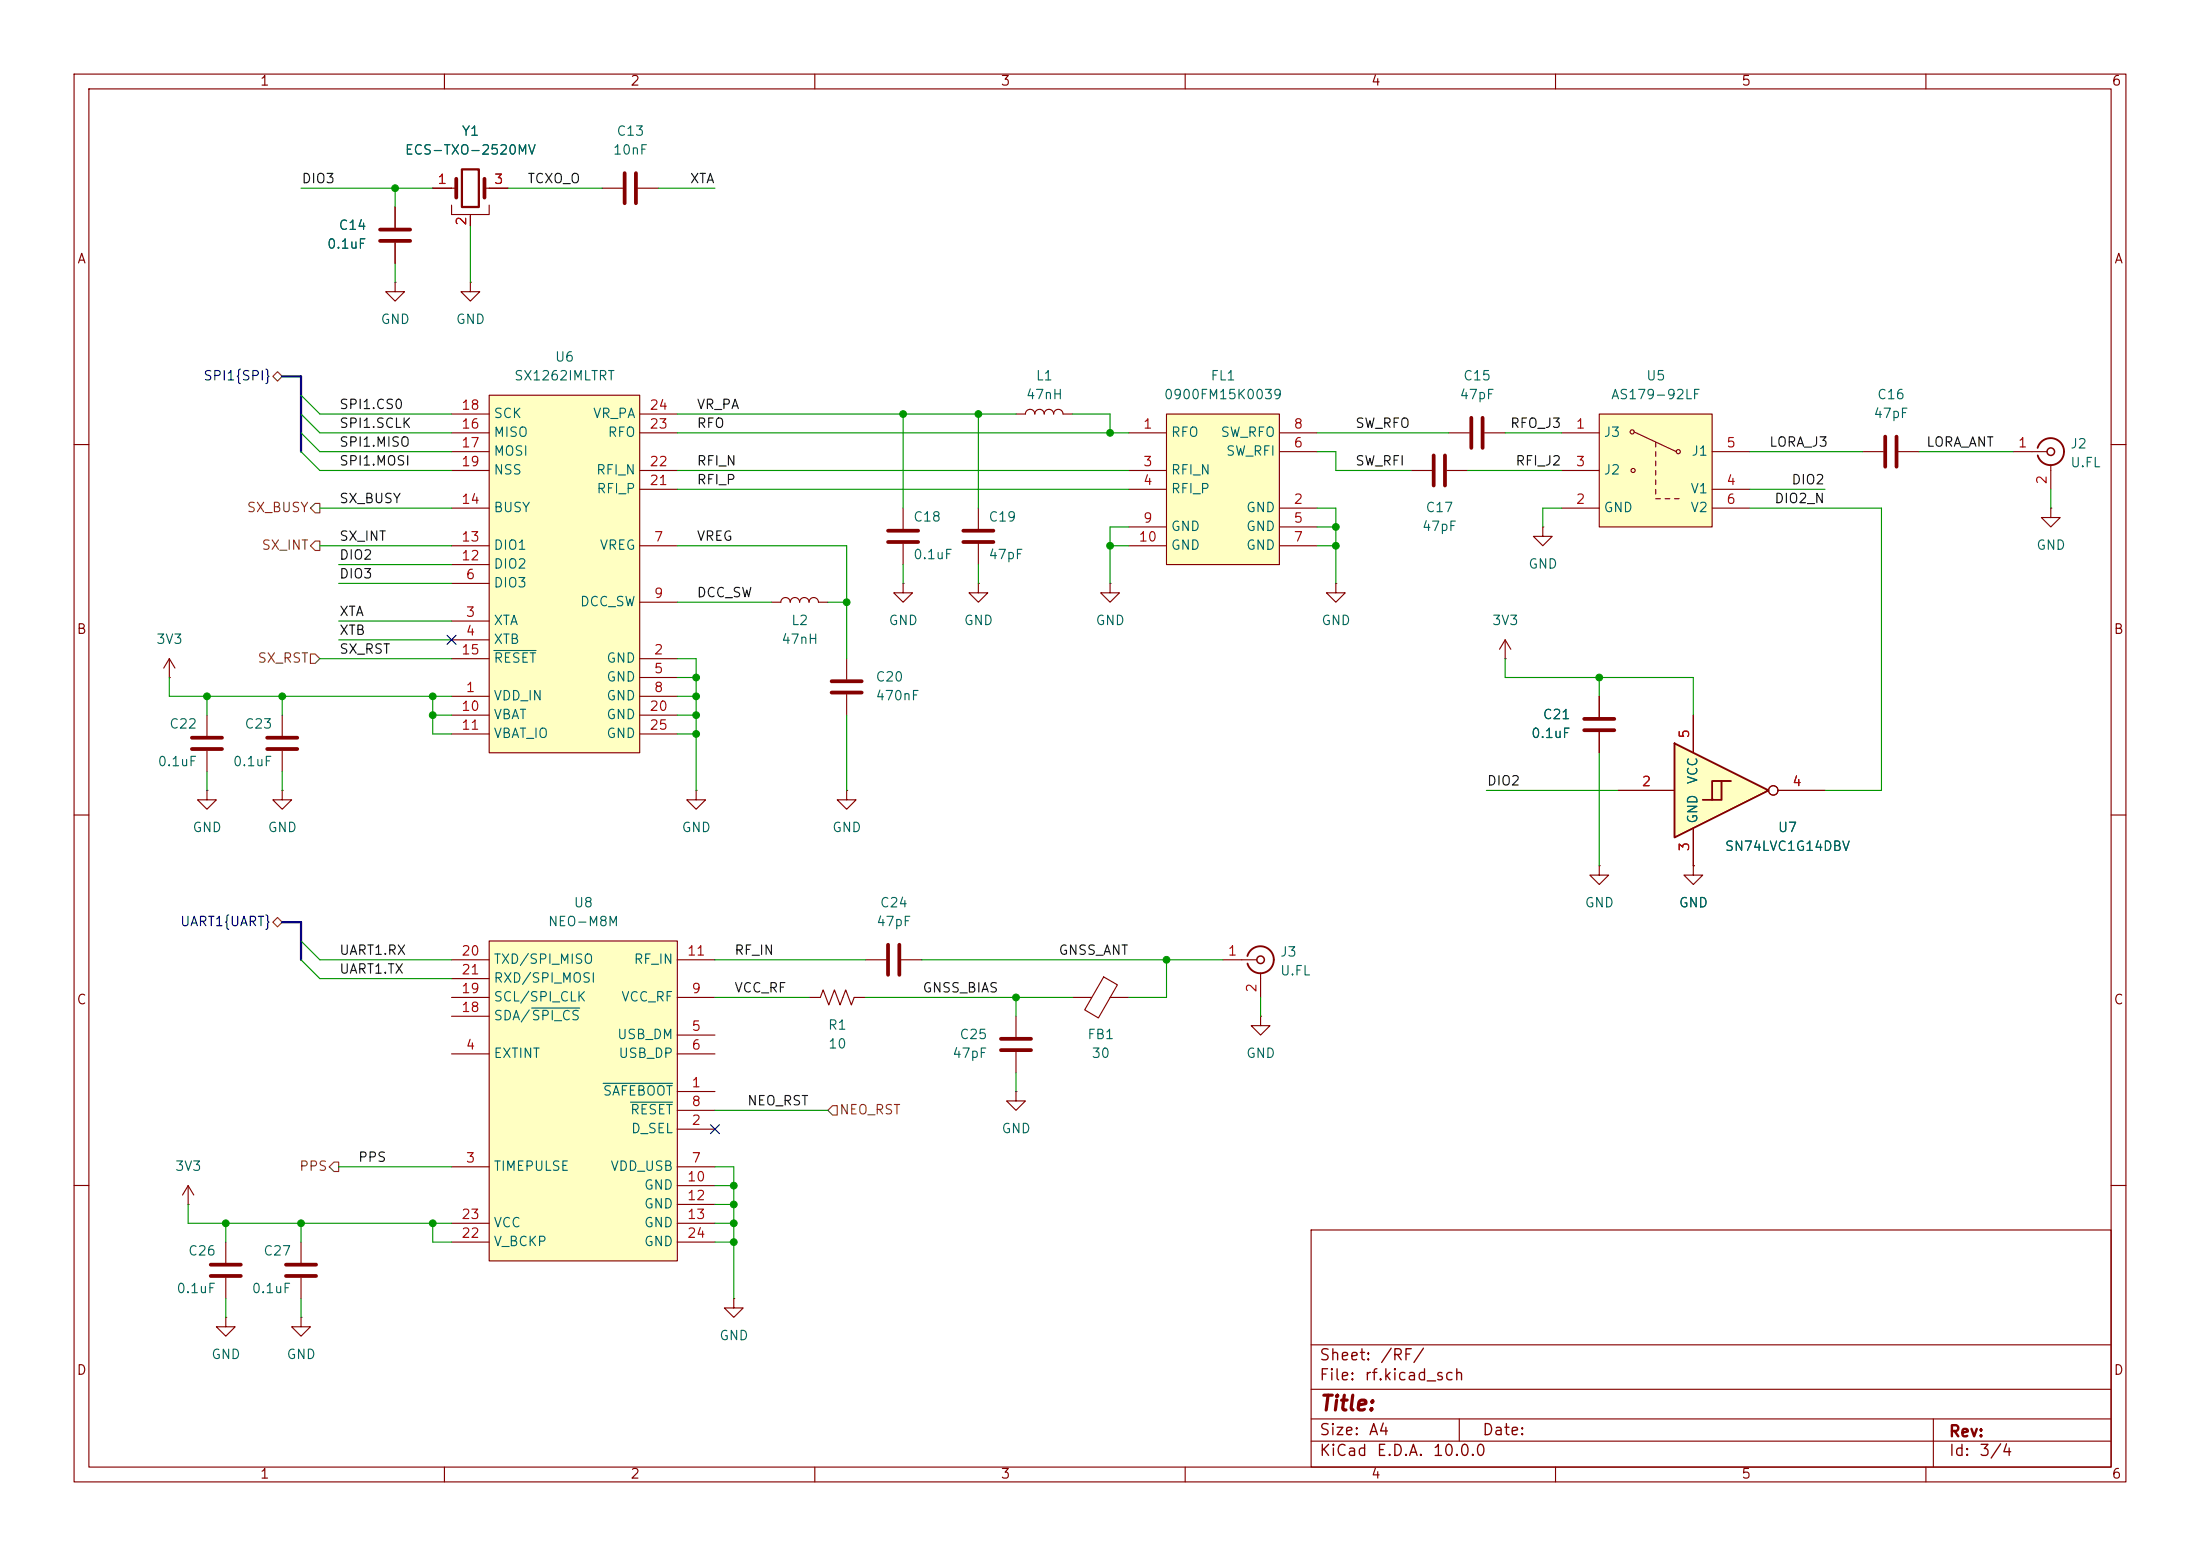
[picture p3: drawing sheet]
<svg xmlns="http://www.w3.org/2000/svg" width="297mm" height="210mm" viewBox="0 0 297 210" stroke-linecap="round" stroke-linejoin="round" font-family="sans-serif">
<g fill="none" stroke="#840000" stroke-width=".15">
<path d="M10 10h277v190h-277zM12 12h273v186h-273zM60 10v2M110 10v2M160 10v2M210 10v2M260 10v2M63.5 38.1v1.3h1.3l-1.3 1.2-1.3-1.2h1.3M63.5 38.1h.1M195.6 58.4h2.8M200.4 58.4h2.8M10 60h2"/>
<path d="M251.5 61h2.8M256.3 61h2.8M276.9 68.6v1.3h1.2l-1.2 1.2-1.3-1.2h1.3M276.9 68.6h.1M285 60h2M10 110h2M285 110h2M109.2 134.6h1.5l.4-1 .8 2 .7-2 .8 2 .8-2 .7 2 .4-1h1.5M137.2 137.2v2.8M137.2 147.3v1.3h1.2l-1.2 1.3-1.3-1.3h1.3M137.2 147.3h.1M137.2 142v2.8"/>
<path d="M10 160h2M25.4 162.6h.1M25.4 160l-.8 1.3M25.4 160l.8 1.3M25.4 160v2.6M177 166h108v32h-108zM285 160h2M60 198v2M110 198v2M160 198v2M177 194.5h108M177 191.5h108"/>
<path d="M177 187.5h108M177 181.5h108M197 191.5v3M210 198v2M260 198v2M261 191.5v6.5"/>
</g>
<path d="M198.6 56.4v4.1M200.2 56.4v4.1M254.5 58.9v4.1M256 58.9v4.1M135.1 140.2h4.1M135.1 141.7h4.1" fill="none" stroke="#840000" stroke-width=".51"/>
<path d="M215.9 55.9h15.2v15.2h-15.2z" fill="#ffffc2"/>
<g fill="none" stroke="#840000" stroke-width=".15">
<path d="M210.8 58.4h5.1M215.9 55.9h15.2v15.2h-15.2zM220.6 58.3l5.7 2.7M223.5 59.7v.6M180.3 78.7v1.3h1.3l-1.3 1.3-1.2-1.3h1.2M180.3 78.7h.1M208.3 71.1v1.3h-1.3l1.3 1.3 1.2-1.3h-1.2M208.3 71.1h.1M210.8 68.6h5.1M210.8 63.5h5.1M223.5 67.3h.7M223.5 61v.6"/>
<path d="M223.5 62.2v.7M223.5 63.5v.6M223.5 64.8v.6M223.5 66v.7M224.8 67.3h.6M226.1 67.3h.6M231.1 68.6h5.1M231.1 66h5.1M231.1 61h5.1M22.9 91.4h.1M22.9 88.9l-.8 1.3M22.9 88.9l.7 1.3"/>
<path d="M22.9 88.9v2.5M203.2 88.9h.1M203.2 86.4l-.8 1.2M203.2 86.4l.8 1.2M203.2 86.4v2.5M215.9 94v2.8M215.9 98.8v2.8M215.9 116.8v1.3h1.3l-1.3 1.3-1.3-1.3h1.3M215.9 116.8h.1M228.6 116.8v1.3h1.3l-1.3 1.3-1.3-1.3h1.3M228.6 116.8h.1M144.8 134.6h2.6"/>
<path d="M149 131.9l1.9 1-2.6 4.5-1.9-1.1zM149.9 134.6h2.5"/>
<circle cx="220.3" cy="58.3" r=".28"/>
<circle cx="220.5" cy="63.5" r=".28"/>
<circle cx="226.6" cy="61" r=".28"/>
</g>
<path d="M213.9 97h4M213.9 98.6h4" fill="none" stroke="#840000" stroke-width=".51"/>
<path d="M157.5 55.9h15.2v20.3h-15.2z" fill="#ffffc2"/>
<g fill="none" stroke="#840000" stroke-width=".15">
<path d="M152.4 58.4h5.1M157.5 55.9h15.2v20.3h-15.2zM172.7 58.4h5.1M152.4 63.5h5.1M152.4 66h5.1M152.4 71.1h5.1M152.4 73.7h5.1M172.7 68.6h5.1M172.7 71.1h5.1M172.7 61h5.1M172.7 73.7h5.1M38.1 96.5v2.8"/>
<path d="M104.1 81.3h1.3a.64 .64 0 0 1 .6-.7 .64 .64 0 0 1 .7 .7 .64 .64 0 0 1 .6-.7 .64 .64 0 0 1 .6 .7 .64 .64 0 0 1 .7-.7 .64 .64 0 0 1 .6 .7 .64 .64 0 0 1 .7-.7 .64 .64 0 0 1 .6 .7h1.3M38.1 106.7v1.3h1.3l-1.3 1.2-1.3-1.2h1.3M38.1 106.7h.1M38.1 101.3v2.8"/>
</g>
<path d="M36.1 99.6h4M36.1 101.1h4" fill="none" stroke="#840000" stroke-width=".51"/>
<path d="M226.1 100.3l12.7 6.4-12.7 6.3z" fill="#ffffc2"/>
<path d="M226.1 100.3l12.7 6.4-12.7 6.3zM232.4 105.4v2.6h-2.5M233.7 105.4h-2.6v2.6M168.4 129a1.81 1.81 0 0 1 2.8-1 1.81 1.81 0 0 1 0 3 1.81 1.81 0 0 1-2.8-1" fill="none" stroke="#840000" stroke-width=".25"/>
<g fill="none" stroke="#840000" stroke-width=".15">
<path d="M27.9 96.5v2.8M228.6 96.5v5.1M27.9 106.7v1.3h1.3l-1.3 1.2-1.2-1.2h1.2M27.9 106.7h.1M27.9 101.3v2.8M218.4 106.7h7.7M228.6 111.8v5M240 106.7h6.4M165.1 129.5h4.6M170.2 137.2v1.2h1.2l-1.2 1.3-1.3-1.3h1.3M170.2 137.2h.1M170.2 131.3v3.3"/>
<circle cx="239.4" cy="106.7" r=".63"/>
</g>
<circle cx="170.2" cy="129.5" r=".51" fill="none" stroke="#840000" stroke-width=".2"/>
<path d="M25.9 99.6h4.1M25.9 101.1h4.1" fill="none" stroke="#840000" stroke-width=".51"/>
<path d="M66 53.3h20.4v48.3h-20.4z" fill="#ffffc2"/>
<g fill="none" stroke="#840000" stroke-width=".15">
<path d="M58.4 25.4h3.2M61 27.7v1.3h5v-1.3M63.5 29v1.5M65.4 25.4h3.2M61 58.4h5M61 55.9h5M66 53.3h20.4v48.3h-20.4zM86.4 58.4h5M86.4 55.9h5M137.2 55.9h1.2a.64 .64 0 0 1 .7-.7 .64 .64 0 0 1 .6 .7 .64 .64 0 0 1 .6-.7 .64 .64 0 0 1 .7 .7 .64 .64 0 0 1 .6-.7 .64 .64 0 0 1 .6 .7 .64 .64 0 0 1 .7-.7 .64 .64 0 0 1 .6 .7h1.3M61 78.7h5M61 73.7h5"/>
<path d="M61 76.2h5M61 68.6h5M61 61h5M61 63.5h5M86.4 73.7h5M86.4 63.5h5M86.4 66h5M271.8 61h4.6M276.9 62.7v3.3M61 94h5M61 88.9h5M61 83.8h5"/>
<path d="M61 86.4h5M61 96.5h5M61 99.1h5M86.4 94h5M86.4 88.9h5M86.4 91.4h5M86.4 81.3h5M86.4 96.5h5M86.4 99.1h5M114.3 88.9v2.8M114.3 93.7v2.8M94 106.7v1.3h1.2l-1.2 1.2-1.3-1.2h1.3"/>
<path d="M94 106.7h.1M114.3 106.7v1.3h1.3l-1.3 1.2-1.3-1.2h1.3M114.3 106.7h.1M116.8 129.5h2.8M121.7 129.5h2.8M99.1 175.3v1.2h1.2l-1.2 1.3-1.3-1.3h1.3M99.1 175.3h.1"/>
</g>
<path d="M66.7 87.8h5.7" fill="none" stroke="#006464" stroke-width=".15"/>
<path d="M61.6 24.1v2.6M65.4 24.1v2.6M112.3 91.9h4M112.3 93.5h4M119.9 127.5v4.1M121.4 127.5v4.1" fill="none" stroke="#840000" stroke-width=".51"/>
<path d="M62.4 22.9h2.2v5h-2.2z" fill="none" stroke="#840000" stroke-width=".3"/>
<path d="M275.1 60.5a1.81 1.81 0 0 1 2.8-1 1.81 1.81 0 0 1 0 2.9 1.81 1.81 0 0 1-2.8-.9" fill="none" stroke="#840000" stroke-width=".25"/>
<circle cx="276.9" cy="61" r=".51" fill="none" stroke="#840000" stroke-width=".2"/>
<path d="M66 127h25.4v43.2h-25.4z" fill="#ffffc2"/>
<g fill="none" stroke="#840000" stroke-width=".15">
<path d="M53.3 38.1v1.3h1.3l-1.3 1.2-1.2-1.2h1.2M53.3 38.1h.1M53.3 27.9v2.8M53.3 32.8v2.8M58.4 25.4h2.6M63.5 29.2v1.3M66 25.4h2.6M81.3 25.4h2.8M86.1 25.4h2.8M121.9 78.7v1.3h1.3l-1.3 1.3-1.3-1.3h1.3M121.9 78.7h.1M121.9 68.6v2.8"/>
<path d="M121.9 73.4v2.8M132.1 78.7v1.3h1.2l-1.2 1.3-1.3-1.3h1.3M132.1 78.7h.1M132.1 68.6v2.8M132.1 73.4v2.8M149.9 78.7v1.3h1.2l-1.2 1.3-1.3-1.3h1.3M149.9 78.7h.1M190.5 63.5h2.8M195.3 63.5h2.8M215.9 94v2.8M215.9 98.8v2.8M228.6 96.5v5.1"/>
<path d="M218.4 106.7h7.7M228.6 116.8h.1M228.6 111.8v5M240 106.7h6.4M61 134.6h5M61 129.5h5M61 137.2h5M61 132.1h5M66 127h25.4v43.2h-25.4zM91.4 139.7h5.1M91.4 134.6h5.1M91.4 129.5h5.1"/>
<path d="M61 157.5h5M61 142.2h5M91.4 147.3h5.1M91.4 152.4h5.1M91.4 157.5h5.1M91.4 142.2h5.1M91.4 149.9h5.1M30.5 177.8v1.3h1.2l-1.2 1.2-1.3-1.2h1.3M30.5 177.8h.1M30.5 167.6v2.8M30.5 172.5v2.8M40.6 177.8v1.3h1.3l-1.3 1.2-1.2-1.2h1.2"/>
<path d="M40.6 177.8h.1M40.6 167.6v2.8M40.6 172.5v2.8M61 165.1h5M61 167.6h5M91.4 160h5.1M91.4 162.6h5.1M91.4 165.1h5.1M91.4 167.6h5.1"/>
<circle cx="239.4" cy="106.7" r=".63"/>
</g>
<path d="M71.8 136.1h6.5M81.4 146.2h9.4M85.1 148.8h5.7" fill="none" stroke="#006464" stroke-width=".15"/>
<g fill="none" stroke="#840000" stroke-width=".51">
<path d="M51.3 31h4.1M51.3 32.5h4.1M84.3 23.4v4M85.9 23.4v4M119.9 71.6h4.1M119.9 73.2h4.1M130 71.6h4.1M130 73.2h4.1M193.5 61.5v4M195.1 61.5v4M28.4 170.7h4.1M28.4 172.2h4.1"/>
<path d="M38.6 170.7h4.1M38.6 172.2h4.1"/>
</g>
<path d="M36.8 50.8l.7-.6 .6 .6-.6 .6zM41.9 73.7l.6-.7h.7v1.3h-.7zM41.9 68.6l.6-.7h.7v1.3h-.7zM41.9 88.3h.6l.7 .6-.7 .6h-.6zM36.8 124.5l.7-.7 .6 .7-.6 .6zM44.4 157.5l.7-.7h.6v1.3h-.6zM112.4 149.2h.6v1.3h-.6l-.6-.6z" fill="none" stroke="#725600" stroke-width=".15"/>
<path d="M38.1 50.8h2.5v10.2M38.1 124.5h2.5v5" fill="none" stroke="#000084" stroke-width=".3"/>
<g fill="none" stroke="#009600" stroke-width=".15">
<path d="M40.6 25.4h17.8M53.3 25.4v2.5M53.3 35.6v2.5M63.5 30.5v7.6M68.6 25.4h12.7M88.9 25.4h7.6M40.6 55.9l2.6 2.5h17.8M40.6 58.4l2.6 2.6h17.8M40.6 53.3l2.6 2.6h17.8M91.4 58.4h61M91.4 55.9h45.8M121.9 55.9v12.7"/>
<path d="M132.1 55.9v12.7M144.8 55.9h5.1v2.5M177.8 58.4h17.8M203.2 58.4h7.6M40.6 61l2.6 2.5h17.8M43.2 68.6h17.8M43.2 73.7h17.8M45.7 78.7h15.3M45.7 76.2h15.3M91.4 73.7h22.9v15.2M91.4 63.5h61M91.4 66h61"/>
<path d="M121.9 76.2v2.5M132.1 76.2v2.5M149.9 73.7h2.5M152.4 71.1h-2.5v7.6M177.8 68.6h2.5v10.1M177.8 61h2.5v2.5h10.2M177.8 73.7h2.5M177.8 71.1h2.5M198.1 63.5h12.7M210.8 68.6h-2.5v2.5M236.2 68.6h17.8v38.1h-7.6M236.2 61h15.3"/>
<path d="M236.2 66h10.2M259.1 61h12.7M276.9 66v2.6M22.9 91.4v2.6h38.1M27.9 94v2.5M38.1 94v2.5M43.2 88.9h17.8M45.7 86.4h15.3M45.7 83.8h15.3M58.4 94v5.1h2.6M58.4 96.5h2.6M91.4 88.9h2.6v17.8"/>
<path d="M91.4 94h2.6M91.4 81.3h12.7M91.4 99.1h2.6M91.4 96.5h2.6M91.4 91.4h2.6M111.8 81.3h2.5M114.3 96.5v10.2M203.2 88.9v2.5h25.4v5.1M215.9 91.4v2.6M27.9 104.1v2.6M38.1 104.1v2.6M200.7 106.7h17.7"/>
<path d="M215.9 101.6v15.2M40.6 129.5l2.6 2.6h17.8M40.6 127l2.6 2.5h17.8M96.5 134.6h12.7M96.5 129.5h20.3M116.8 134.6h28M124.5 129.5h40.6M137.2 134.6v2.6M157.5 129.5v5.1h-5.1M170.2 134.6v2.6M45.7 157.5h15.3M96.5 157.5h2.6v17.8"/>
<path d="M96.5 149.9h15.3M137.2 144.8v2.5M25.4 162.6v2.5h35.6M30.5 165.1v2.5M30.5 175.3v2.5M40.6 165.1v2.5M40.6 175.3v2.5M58.4 165.1v2.5h2.6M96.5 165.1h2.6M96.5 167.6h2.6M96.5 162.6h2.6M96.5 160h2.6"/>
</g>
<path d="M60.4 85.8l1.2 1.2M61.6 85.8l-1.2 1.2M95.9 151.8l1.2 1.2M97.1 151.8l-1.2 1.2" fill="none" stroke="#000084" stroke-width=".15"/>
<g fill="#009600" stroke="#009600" stroke-width=".14">
<circle cx="94" cy="96.5" r=".46"/>
<circle cx="94" cy="94" r=".46"/>
<circle cx="137.2" cy="134.6" r=".46"/>
<circle cx="149.9" cy="58.4" r=".46"/>
<circle cx="157.5" cy="129.5" r=".46"/>
<circle cx="94" cy="99.1" r=".46"/>
<circle cx="53.3" cy="25.4" r=".46"/>
<circle cx="58.4" cy="96.5" r=".46"/>
<circle cx="38.1" cy="94" r=".46"/>
<circle cx="40.6" cy="165.1" r=".46"/>
<circle cx="27.9" cy="94" r=".46"/>
<circle cx="30.5" cy="165.1" r=".46"/>
<circle cx="180.3" cy="73.7" r=".46"/>
<circle cx="149.9" cy="73.7" r=".46"/>
<circle cx="180.3" cy="71.1" r=".46"/>
<circle cx="94" cy="91.4" r=".46"/>
<circle cx="121.9" cy="55.9" r=".46"/>
<circle cx="132.1" cy="55.9" r=".46"/>
<circle cx="114.3" cy="81.3" r=".46"/>
<circle cx="58.4" cy="94" r=".46"/>
<circle cx="99.1" cy="162.6" r=".46"/>
<circle cx="99.1" cy="165.1" r=".46"/>
<circle cx="99.1" cy="160" r=".46"/>
<circle cx="99.1" cy="167.6" r=".46"/>
<circle cx="58.4" cy="165.1" r=".46"/>
<circle cx="215.9" cy="91.4" r=".46"/>
</g>
<text font-size="2" fill="#840000" x="178" y="190.9">Title:</text>
<g font-size="1.5" fill="#840000">
<text x="178" y="184">Sheet:</text>
<text x="186.2" y="184">/RF/</text>
<text x="178" y="186.7">File:</text>
<text x="184.1" y="186.7">rf.kicad_sch</text>
<text x="178" y="196.9">KiCad</text>
<text x="178" y="194.1">Size:</text>
<text x="184.7" y="194.1">A4</text>
<text x="185.7" y="196.9">E.D.A.</text>
<text x="193.3" y="196.9">10.0.0</text>
<text x="200" y="194.1">Date:</text>
<text x="263" y="194.3">Rev:</text>
<text x="263" y="196.9">Id:</text>
<text x="267.1" y="196.9">3/4</text>
</g>
<g font-size="1.3" fill="#840000">
<text x="35" y="11.9">1</text>
<text x="85" y="11.9">2</text>
<text x="135" y="11.9">3</text>
<text x="185" y="11.9">4</text>
<text x="235" y="11.9">5</text>
<text x="285" y="11.9">6</text>
<text x="10.3" y="35.9">A</text>
<text x="285.3" y="35.9">A</text>
<text x="10.3" y="85.9">B</text>
<text x="285.3" y="85.9">B</text>
<text x="10.3" y="135.9">C</text>
<text x="285.3" y="135.9">C</text>
<text x="10.3" y="185.9">D</text>
<text x="285.3" y="185.9">D</text>
<text x="35" y="199.9">1</text>
<text x="85" y="199.9">2</text>
<text x="135" y="199.9">3</text>
<text x="185" y="199.9">4</text>
<text x="235" y="199.9">5</text>
<text x="285" y="199.9">6</text>
</g>
<g font-size="1.3" fill="#006464">
<text x="54.6" y="21.2">ECS-TXO-2520MV</text>
<text x="62.2" y="18.6">Y1</text>
<text x="82.7" y="21.2">10nF</text>
<text x="83.1" y="18.6">C13</text>
<text x="44.1" y="33.9">0.1uF</text>
<text x="45.6" y="31.3">C14</text>
<text x="51.3" y="44">GND</text>
<text x="61.5" y="44">GND</text>
<text x="69.3" y="51.7">SX1262IMLTRT</text>
<text x="74.8" y="49.1">U6</text>
<text x="139.7" y="51.7">L1</text>
<text x="163.3" y="51.7">FL1</text>
<text x="197.4" y="51.7">C15</text>
<text x="222.1" y="51.7">U5</text>
<text x="66.5" y="59.3">MISO</text>
<text x="66.5" y="56.7">SCK</text>
<text x="80" y="56.7">VR_PA</text>
<text x="82" y="59.3">RFO</text>
<text x="138.4" y="54.2">47nH</text>
<text x="157" y="54.2">0900FM15K0039</text>
<text x="158" y="59.3">RFO</text>
<text x="164.7" y="59.3">SW_RFO</text>
<text x="197" y="54.2">47pF</text>
<text x="216.4" y="59.3">J3</text>
<text x="217.4" y="54.2">AS179-92LF</text>
<text x="252.8" y="56.7">47pF</text>
<text x="253.3" y="54.2">C16</text>
<text x="66.5" y="61.8">MOSI</text>
<text x="66.5" y="64.4">NSS</text>
<text x="80.4" y="64.4">RFI_N</text>
<text x="158" y="64.4">RFI_N</text>
<text x="165.4" y="61.8">SW_RFI</text>
<text x="216.4" y="64.4">J2</text>
<text x="228.3" y="61.8">J1</text>
<text x="279.4" y="60.8">J2</text>
<text x="279.4" y="63.4">U.FL</text>
<text x="66.5" y="69.4">BUSY</text>
<text x="80.4" y="66.9">RFI_P</text>
<text x="123.2" y="70.7">C18</text>
<text x="133.4" y="70.7">C19</text>
<text x="158" y="66.9">RFI_P</text>
<text x="158" y="72">GND</text>
<text x="168.1" y="69.4">GND</text>
<text x="168.1" y="72">GND</text>
<text x="191.9" y="72">47pF</text>
<text x="192.4" y="69.4">C17</text>
<text x="216.4" y="69.4">GND</text>
<text x="228.1" y="66.9">V1</text>
<text x="228.1" y="69.4">V2</text>
<text x="66.5" y="77.1">DIO2</text>
<text x="66.5" y="74.5">DIO1</text>
<text x="80.9" y="74.5">VREG</text>
<text x="123.2" y="75.8">0.1uF</text>
<text x="133.4" y="75.8">47pF</text>
<text x="158" y="74.5">GND</text>
<text x="168.1" y="74.5">GND</text>
<text x="206.2" y="77.1">GND</text>
<text x="274.8" y="74.5">GND</text>
<text x="66.5" y="79.6">DIO3</text>
<text x="78.2" y="82.1">DCC_SW</text>
<text x="21" y="87.2">3V3</text>
<text x="66.5" y="84.7">XTA</text>
<text x="66.5" y="87.2">XTB</text>
<text x="66.5" y="89.8">RESET</text>
<text x="81.8" y="89.8">GND</text>
<text x="105.4" y="87.2">47nH</text>
<text x="106.7" y="84.7">L2</text>
<text x="119.9" y="84.7">GND</text>
<text x="130" y="84.7">GND</text>
<text x="147.8" y="84.7">GND</text>
<text x="178.3" y="84.7">GND</text>
<text x="201.3" y="84.7">3V3</text>
<text x="66.5" y="94.8">VDD_IN</text>
<text x="81.8" y="92.3">GND</text>
<text x="81.8" y="94.8">GND</text>
<text x="118.1" y="94.8">470nF</text>
<text x="118.1" y="92.3">C20</text>
<text x="22.8" y="98.7">C22</text>
<text x="32.9" y="98.7">C23</text>
<text x="66.5" y="97.4">VBAT</text>
<text x="66.5" y="99.9">VBAT_IO</text>
<text x="81.8" y="97.4">GND</text>
<text x="81.8" y="99.9">GND</text>
<text x="206.6" y="99.9">0.1uF</text>
<text x="208.2" y="97.4">C21</text>
<text x="21.2" y="103.7">0.1uF</text>
<text x="31.4" y="103.7">0.1uF</text>
<text x="229.5" y="105.9" transform="rotate(-90 229.5 105.9)">VCC</text>
<text x="25.9" y="112.6">GND</text>
<text x="36.1" y="112.6">GND</text>
<text x="91.9" y="112.6">GND</text>
<text x="112.3" y="112.6">GND</text>
<text x="229.5" y="111.3" transform="rotate(-90 229.5 111.3)">GND</text>
<text x="239.9" y="112.6">U7</text>
<text x="232.8" y="115.2">SN74LVC1G14DBV</text>
<text x="73.9" y="125.3">NEO-M8M</text>
<text x="77.4" y="122.8">U8</text>
<text x="118.2" y="125.3">47pF</text>
<text x="118.7" y="122.8">C24</text>
<text x="213.9" y="122.8">GND</text>
<text x="226.6" y="122.8">GND</text>
<text x="66.5" y="130.4">TXD/SPI_MISO</text>
<text x="85.5" y="130.4">RF_IN</text>
<text x="172.7" y="129.4">J3</text>
<text x="172.7" y="132">U.FL</text>
<text x="66.5" y="135.5">SCL/SPI_CLK</text>
<text x="66.5" y="132.9">RXD/SPI_MOSI</text>
<text x="83.8" y="135.5">VCC_RF</text>
<text x="66.5" y="143.1">EXTINT</text>
<text x="66.5" y="138">SDA/SPI_CS</text>
<text x="83.2" y="140.6">USB_DM</text>
<text x="83.4" y="143.1">USB_DP</text>
<text x="111.7" y="139.3">R1</text>
<text x="111.7" y="141.8">10</text>
<text x="128.5" y="143.1">47pF</text>
<text x="129.4" y="140.6">C25</text>
<text x="146.7" y="140.6">FB1</text>
<text x="147.3" y="143.1">30</text>
<text x="168.1" y="143.1">GND</text>
<text x="81.3" y="148.2">SAFEBOOT</text>
<text x="85" y="150.7">RESET</text>
<text x="85.1" y="153.3">D_SEL</text>
<text x="135.1" y="153.3">GND</text>
<text x="23.5" y="158.3">3V3</text>
<text x="66.5" y="158.3">TIMEPULSE</text>
<text x="82.3" y="158.3">VDD_USB</text>
<text x="86.9" y="160.9">GND</text>
<text x="66.5" y="166">VCC</text>
<text x="86.9" y="163.4">GND</text>
<text x="86.9" y="166">GND</text>
<text x="25.3" y="169.8">C26</text>
<text x="35.5" y="169.8">C27</text>
<text x="66.5" y="168.5">V_BCKP</text>
<text x="86.9" y="168.5">GND</text>
<text x="23.7" y="174.9">0.1uF</text>
<text x="33.9" y="174.9">0.1uF</text>
<text x="28.4" y="183.7">GND</text>
<text x="38.6" y="183.7">GND</text>
<text x="97" y="181.2">GND</text>
</g>
<g font-size="1.3" fill="#0f0f0f">
<text x="40.6" y="25.1">DIO3</text>
<text x="71.1" y="25.1">TCXO_O</text>
<text x="93.1" y="25.1">XTA</text>
<text x="45.7" y="55.5">SPI1.CS0</text>
<text x="45.7" y="58.1">SPI1.SCLK</text>
<text x="94" y="55.5">VR_PA</text>
<text x="94" y="58.1">RFO</text>
<text x="182.9" y="58.1">SW_RFO</text>
<text x="203.8" y="58.1">RFO_J3</text>
<text x="45.7" y="63.2">SPI1.MOSI</text>
<text x="45.7" y="60.6">SPI1.MISO</text>
<text x="94" y="65.7">RFI_P</text>
<text x="94" y="63.2">RFI_N</text>
<text x="182.9" y="63.2">SW_RFI</text>
<text x="204.5" y="63.2">RFI_J2</text>
<text x="238.8" y="60.6">LORA_J3</text>
<text x="241.8" y="65.7">DIO2</text>
<text x="260" y="60.6">LORA_ANT</text>
<text x="45.7" y="68.2">SX_BUSY</text>
<text x="239.5" y="68.2">DIO2_N</text>
<text x="45.7" y="73.3">SX_INT</text>
<text x="45.7" y="75.9">DIO2</text>
<text x="94" y="73.3">VREG</text>
<text x="45.7" y="83.5">XTA</text>
<text x="45.7" y="78.4">DIO3</text>
<text x="94" y="80.9">DCC_SW</text>
<text x="45.7" y="88.6">SX_RST</text>
<text x="45.7" y="86">XTB</text>
<text x="200.7" y="106.3">DIO2</text>
<text x="45.7" y="129.2">UART1.RX</text>
<text x="45.7" y="131.7">UART1.TX</text>
<text x="99.1" y="129.2">RF_IN</text>
<text x="142.8" y="129.2">GNSS_ANT</text>
<text x="99.1" y="134.3">VCC_RF</text>
<text x="124.5" y="134.3">GNSS_BIAS</text>
<text x="100.8" y="149.5">NEO_RST</text>
<text x="48.3" y="157.1">PPS</text>
</g>
<g font-size="1.3" fill="#a90000">
<text x="59" y="25.1">1</text>
<text x="66.6" y="25.1">3</text>
<text x="63.2" y="30.6" transform="rotate(-90 63.2 30.6)">2</text>
<text x="62.2" y="58.2">16</text>
<text x="62.2" y="55.6">18</text>
<text x="87.6" y="58.2">23</text>
<text x="87.6" y="55.6">24</text>
<text x="154.2" y="58.2">1</text>
<text x="174.6" y="58.2">8</text>
<text x="212.7" y="58.2">1</text>
<text x="62.2" y="60.7">17</text>
<text x="62.2" y="63.2">19</text>
<text x="87.6" y="65.8">21</text>
<text x="87.6" y="63.2">22</text>
<text x="154.2" y="63.2">3</text>
<text x="154.2" y="65.8">4</text>
<text x="174.6" y="60.7">6</text>
<text x="212.7" y="63.2">3</text>
<text x="233" y="65.8">4</text>
<text x="233" y="60.7">5</text>
<text x="272.3" y="60.7">1</text>
<text x="276.6" y="65.5" transform="rotate(-90 276.6 65.5)">2</text>
<text x="62.2" y="68.3">14</text>
<text x="154.2" y="70.9">9</text>
<text x="174.6" y="68.3">2</text>
<text x="174.6" y="70.9">5</text>
<text x="212.7" y="68.3">2</text>
<text x="233" y="68.3">6</text>
<text x="62.2" y="75.9">12</text>
<text x="62.2" y="73.4">13</text>
<text x="88.2" y="73.4">7</text>
<text x="153.6" y="73.4">10</text>
<text x="174.6" y="73.4">7</text>
<text x="62.8" y="83.6">3</text>
<text x="62.8" y="78.5">6</text>
<text x="88.2" y="81">9</text>
<text x="62.2" y="88.6">15</text>
<text x="62.8" y="86.1">4</text>
<text x="88.2" y="88.6">2</text>
<text x="62.8" y="93.7">1</text>
<text x="88.2" y="91.2">5</text>
<text x="88.2" y="93.7">8</text>
<text x="62.2" y="96.3">10</text>
<text x="62.2" y="98.8">11</text>
<text x="87.6" y="96.3">20</text>
<text x="87.6" y="98.8">25</text>
<text x="228.3" y="99.8" transform="rotate(-90 228.3 99.8)">5</text>
<text x="221.5" y="106.4">2</text>
<text x="241.9" y="106.4">4</text>
<text x="228.3" y="115" transform="rotate(-90 228.3 115)">3</text>
<text x="62.2" y="129.3">20</text>
<text x="62.2" y="131.8">21</text>
<text x="92.7" y="129.3">11</text>
<text x="165.7" y="129.3">1</text>
<text x="62.2" y="136.9">18</text>
<text x="62.2" y="134.4">19</text>
<text x="93.3" y="134.4">9</text>
<text x="169.9" y="134.1" transform="rotate(-90 169.9 134.1)">2</text>
<text x="62.8" y="142">4</text>
<text x="93.3" y="139.4">5</text>
<text x="93.3" y="142">6</text>
<text x="93.3" y="147.1">1</text>
<text x="93.3" y="149.6">8</text>
<text x="93.3" y="152.1">2</text>
<text x="62.8" y="157.2">3</text>
<text x="92.7" y="159.8">10</text>
<text x="93.3" y="157.2">7</text>
<text x="62.2" y="167.4">22</text>
<text x="62.2" y="164.8">23</text>
<text x="92.7" y="162.3">12</text>
<text x="92.7" y="164.8">13</text>
<text x="92.7" y="167.4">24</text>
</g>
<g font-size="1.3" fill="#000084">
<text x="27.4" y="51.7">SPI1{SPI}</text>
<text x="24.2" y="125.3">UART1{UART}</text>
</g>
<g font-size="1.3" fill="#725600">
<text x="33.2" y="69.4">SX_BUSY</text>
<text x="35.2" y="74.5">SX_INT</text>
<text x="34.7" y="89.8">SX_RST</text>
<text x="113.2" y="150.7">NEO_RST</text>
<text x="40.3" y="158.3">PPS</text>
</g>
</svg>
